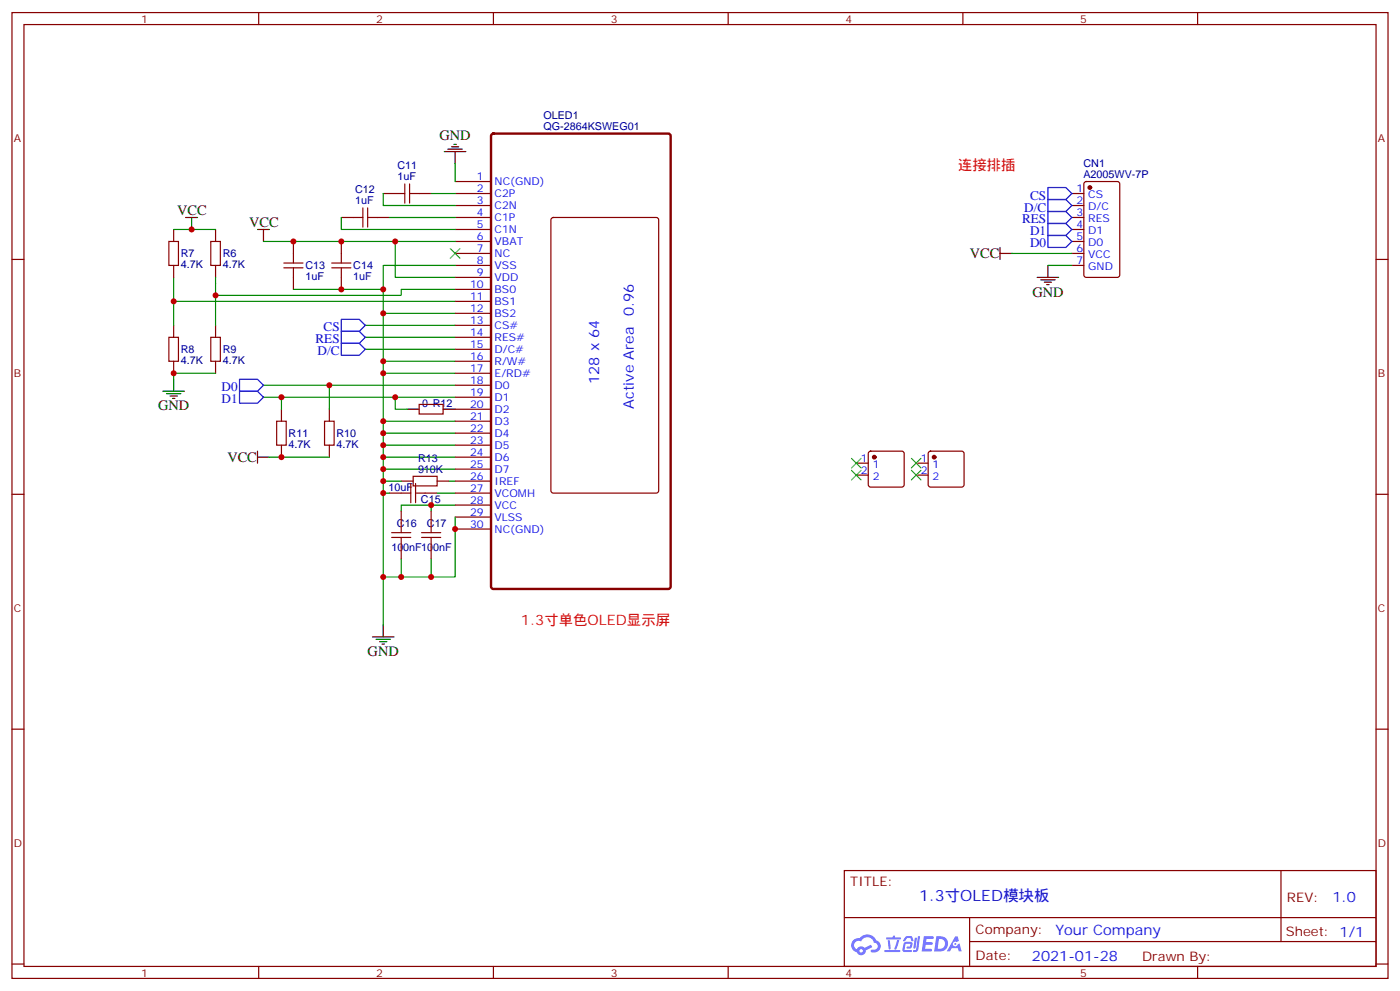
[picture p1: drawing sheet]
<svg xmlns="http://www.w3.org/2000/svg" width="412mm" height="292mm" viewBox="0 0 412 292" stroke-linecap="round" stroke-linejoin="round" font-family="sans-serif">
<g fill="none" stroke="#870000" stroke-width=".35">
<path d="M3.5 3.7h405.4v284.3h-405.4zM7.1 7.2h398.2v277.3h-398.2zM76.2 3.7v3.5M145.3 3.7v3.5M214.5 3.7v3.5M283.6 3.7v3.5M352.8 3.7v3.5M3.5 76.4h3.6M405.3 76.4h3.6M3.5 145.5h3.6M405.3 145.5h3.6M3.5 214.7h3.6"/>
<path d="M405.3 214.7h3.6M248.7 256.3h156.6v28.2h-156.6zM377.3 256.3v20.9M248.7 270.1h156.5M285.6 277.2h119.6M285.6 270.1v14.2M3.5 283.8h3.6M76.2 284.5v3.5M145.3 284.5v3.5M214.5 284.5v3.5M283.6 284.5v3.5M352.8 284.5v3.5"/>
<path d="M405.3 283.8h3.6"/>
</g>
<g fill="#5487ff">
<path d="M272.1 275.6h2.6l.3 .2-.1 .6h-2l-.1 1h1.6l.4 .4-.4 .3h-1.7l-.2 1.2 1.8 .1 .3 .3-.2 .4h-2.9z"/>
<path d="M281.4 275.7h.7l.4 1.3-.7 .3a.74 .74 0 0 0-1.1 .3 .74 .74 0 0 0 .5 1.1 .74 .74 0 0 0 .9-.7l.5-.3 .7 2.4h-.9l-.2-1h-1.9l-.5 1h-.9z"/>
<path d="M269.5 276.1h.6l-.4 2.9a.31 .31 0 0 1-.3 .3 .31 .31 0 0 1-.3-.3z"/>
<path d="M270.4 275.6h.6l-.5 4a.89 .89 0 0 1-.7 .7 .89 .89 0 0 1-.9-.3l1-.5z"/>
<path d="M266.8 275.8l.6-.2 1.2 .1 .5 1.3-.6 .1-.4-.9-1 .1a.95 .95 0 0 1-1 .8l-.1-.2z"/>
<path d="M266.4 277.5l1.8-.2a1.04 1.04 0 0 1 .6 1.1 1.04 1.04 0 0 1-.8 .9h-.7a.29 .29 0 0 1-.3-.4 .29 .29 0 0 1 .3-.2h.7l.2-.8h-1.4l-.4 1.7 1.9 .1a.29 .29 0 0 1 .3 .3 .29 .29 0 0 1-.3 .3h-2l-.4-.3 .2-2.1z"/>
<path d="M260.5 279.7h4.4a.3 .3 0 0 1 .3 .3 .3 .3 0 0 1-.3 .3h-4.3z"/>
<path d="M264.3 276.8h.6l-.5 1.6a1.02 1.02 0 0 1-.7 1.2l-.2-.3z"/>
<path d="M261.5 276.8h.6l.3 2.4-.3 .3-.3-.2z"/>
<path d="M261.1 276h1.9l.2-.5h.5l-.1 .5h1.5a.29 .29 0 0 1 .3 .3 .29 .29 0 0 1-.3 .3h-3.9z"/>
<path d="M275.8 275.6l-.6 4.5h1.4a2.27 2.27 0 0 0 2.7-2.3 2.27 2.27 0 0 0-2.7-2.2zM276.6 276.4a1.5 1.5 0 0 1 1.8 1.6 1.5 1.5 0 0 1-1.9 1.3h-.3z"/>
<path d="M251.4 276.8a2.09 2.09 0 0 0 1 3.5 1.37 1.37 0 0 0 1.5 .9 1.37 1.37 0 0 0 1.1-1.4l2-1-.5-.7-1.8 1a1.4 1.4 0 0 0-2.3 .4 1.32 1.32 0 0 1-.6-1.9 1.32 1.32 0 0 1 1.9-.4 2.02 2.02 0 0 1 2-1.3 2.02 2.02 0 0 1 1.8 1.6 1.09 1.09 0 0 1 1.1 1.4 1.09 1.09 0 0 1-1.6 .7 .41 .41 0 0 0-.5 .3 .41 .41 0 0 0 .4 .5 1.89 1.89 0 0 0 2.4-1.2 1.89 1.89 0 0 0-1.2-2.4 2.98 2.98 0 0 0-5-.6l-1 .1zM253.2 279.9a.52 .52 0 0 1 1 0 .52 .52 0 0 1-1 0z"/>
<circle cx="281.4" cy="277.9" r=".28"/>
</g>
<path d="M144.9 39.5l.4-.2h51.5l.7 .5 .1 132.9-.5 .6-51.8 .1-.6-.5-.1-132.9z" fill="none" stroke="#870000" stroke-width=".71"/>
<g fill="none" stroke="#870000" stroke-width=".35">
<path d="M112.9 57h3.5M123.5 57h3.5M134.1 53.4h10.5M134.1 57h10.5M315.7 57h3.6M319.5 53.7l.5-.3h9.1l.7 .5v27.1l-.4 .6-9.4 .1-.7-.5v-27zM51.2 67.6v3.5M51.2 78.1v3.6M63.5 67.6v3.5M63.5 78.1v3.6M86.4 71.1v3.5M100.5 64h3.6"/>
<path d="M100.5 71.1v3.5M111.1 64h3.6M134.1 60.5h10.5M134.1 64h10.5M134.1 67.6h10.5M134.1 71.1h10.5M134.1 74.6h10.5M134.1 78.1h10.5M162.5 64.2l.5-.2h30.3l.7 .5v80l-.4 .6-30.6 .1-.7-.5v-80zM315.7 60.5h3.6M315.7 64h3.6M315.7 67.6h3.6"/>
<path d="M315.7 71.1h3.6M315.7 74.6h3.6M315.7 78.1h3.6M51.2 95.8v3.5M63.5 95.8v3.5M86.4 81.7v3.5M100.5 81.7v3.5M134.1 81.7h10.5M134.1 85.2h10.5M134.1 88.7h10.5M134.1 92.3h10.5M134.1 95.8h10.5"/>
<path d="M134.1 99.3h10.5M51.2 106.4v3.5M63.5 106.4v3.5M123.5 119.1h7v2.8h-7zM134.1 102.8h10.5M134.1 106.4h10.5M134.1 109.9h10.5M134.1 113.4h10.5M134.1 116.9h10.5M82.9 120.5v3.5M82.9 131.1v3.5M97 120.5v3.5"/>
<path d="M97 131.1v3.5M134.1 120.5h10.5M134.1 124h10.5M134.1 127.5h10.5M134.1 131.1h10.5M134.1 134.6h10.5M134.1 138.1h10.5M252.2 136.3h3.6M252.2 139.9h3.6M256 133l.5-.2h9.1l.5 .2 .2 .5v9.2l-.2 .5-.5 .2h-9.1l-.5-.2-.2-.5v-9.2zM269.9 136.3h3.5M269.9 139.9h3.5"/>
<path d="M273.6 133l.5-.2h9.2l.5 .2 .2 .5v9.2l-.2 .5-.5 .2h-9.2l-.5-.2-.2-.5v-9.2zM114.7 145.2h3.5M118.2 141.6h3.5M118.2 150.5v3.5M125.2 145.2h3.6M127 150.5v3.5M128.8 141.6h3.5M134.1 141.6h10.5M134.1 145.2h10.5M134.1 148.7h10.5M134.1 152.2h10.5M134.1 155.8h10.5"/>
<path d="M118.2 161v3.6M127 161v3.6"/>
</g>
<g fill="none" stroke="#000" stroke-width=".35">
<path d="M130.9 44.6h6.3M131.9 43.9h4.3M133 43.2h2.1M133.7 42.5h.7M134.1 44.6v3.6M54.7 64h3.5M56.4 64v3.6M75.8 67.6h3.6M77.6 67.6v3.5M294.6 74.6h3.5M294.6 72.8v3.6M308.7 78.1v3.6"/>
<path d="M305.5 81.7h6.4M306.6 82.4h4.2M307.6 83.1h2.1M308.3 83.8h.7M48 115.2h6.3M49 115.9h4.3M50.1 116.6h2.1M50.8 117.3h.7M51.2 111.7v3.5M75.8 134.6h3.6M75.8 132.8v3.5M119.9 120.5h3.6"/>
<path d="M130.5 120.5h3.6M109.7 187.5h6.4M110.8 188.2h4.2M111.8 188.9h2.1M112.5 189.6h.7M112.9 184v3.5"/>
</g>
<g fill="none" stroke="#008700" stroke-width=".35">
<path d="M112.9 57v3.5h21.2M127 57h7.1M134.1 48.2v5.2M51.2 67.6h12.3M77.6 71.1h38.8M100.5 64v3.6h33.6M114.7 64h19.4M134.1 71.1h-17.7v10.6h17.7M134.1 78.1h-21.2v105.9M298.1 74.6h17.6M308.7 78.1h7M51.2 81.7v7h82.9"/>
<path d="M51.2 88.7v7.1M63.5 81.7v5.3h54.7v-1.8h15.9M63.5 87v8.8M86.4 85.2h26.5M107.6 95.8h26.5M107.6 99.3h26.5M112.9 92.3h21.2M63.5 109.9h-12.3v1.8M77.6 113.4h56.5M77.6 116.9h56.5M82.9 116.9v3.6M97 113.4v7.1"/>
<path d="M107.6 102.8h26.5M112.9 106.4h21.2M112.9 109.9h21.2M116.4 116.9v3.6h3.5M79.4 134.6h17.6M112.9 124h21.2M112.9 127.5h21.2M112.9 131.1h21.2M112.9 134.6h21.2M112.9 138.1h21.2M112.9 141.6h5.3M112.9 145.2h1.8"/>
<path d="M127 148.7h-8.8v1.8M128.8 145.2h5.3M132.3 141.6h1.8M134.1 148.7h-7.1v1.8M134.1 152.2v17.7h-7.1M118.2 164.6v5.3M127 164.6v5.3h-14.1"/>
</g>
<g fill="none" stroke="#a10000" stroke-width=".35">
<path d="M116.4 57h2.8M119.2 54.2v5.6M120.6 57h2.9M120.6 54.2v5.6M49.7 71.1h2.9v7h-2.9zM62.1 71.1h2.8v7h-2.8zM83.6 78.8h5.7M83.6 77.4h5.7M86.4 74.6v2.8M86.4 78.8v2.9M97.7 78.8h5.7M97.7 77.4h5.7"/>
<path d="M100.5 74.6v2.8M100.5 78.8v2.9M104.1 64h2.8M106.9 61.2v5.7M108.3 64h2.8M108.3 61.2v5.7M49.7 99.3h2.9v7.1h-2.9zM62.1 99.3h2.8v7.1h-2.8zM81.5 124h2.8v7.1h-2.8zM95.6 124h2.8v7.1h-2.8zM115.4 158.2h5.6M115.4 156.8h5.6"/>
<path d="M118.2 145.2h2.8M118.2 154v2.8M118.2 158.2v2.8M121 142.3v5.7M121.7 140.2h7.1v2.9h-7.1zM122.4 142.3v5.7M122.4 145.2h2.8M124.2 158.2h5.6M124.2 156.8h5.6M127 154v2.8M127 158.2v2.8"/>
</g>
<path d="M308.7 55.2h5.3l1.7 1.8-1.7 1.7h-5.3zM308.7 58.7h5.3l1.7 1.8-1.7 1.8h-5.3zM308.7 62.3h5.3l1.7 1.7-1.7 1.8h-5.3zM308.7 65.8h5.3l1.7 1.8-1.7 1.7h-5.3zM308.7 69.3h5.3l1.7 1.8-1.7 1.7h-5.3zM100.5 94h5.3l1.8 1.8-1.8 1.7h-5.3zM100.5 97.5h5.3l1.8 1.8-1.8 1.8h-5.3zM70.6 111.7h5.2l1.8 1.7-1.8 1.8h-5.2zM70.6 115.2h5.2l1.8 1.7-1.8 1.8h-5.2zM100.5 101.1h5.3l1.8 1.7-1.8 1.8h-5.3z" fill="none" stroke="#00f" stroke-width=".35"/>
<g fill="#870000" stroke="#870000" stroke-width=".35">
<circle cx="321" cy="55.2" r=".53"/>
<circle cx="257.5" cy="134.6" r=".53"/>
<circle cx="275.2" cy="134.6" r=".53"/>
</g>
<path d="M132.6 73.2l2.9 2.8M135.5 73.2l-2.9 2.8M250.8 134.9l2.8 2.9M250.8 138.5l2.8 2.8M253.6 134.9l-2.8 2.9M253.6 138.5l-2.8 2.8M268.5 134.9l2.8 2.9M268.5 138.5l2.8 2.8M271.3 134.9l-2.8 2.9M271.3 138.5l-2.8 2.8" fill="none" stroke="#3c3" stroke-width=".35"/>
<g fill="#c00">
<circle cx="116.4" cy="71.1" r=".88"/>
<circle cx="100.5" cy="71.1" r=".88"/>
<circle cx="86.4" cy="71.1" r=".88"/>
<circle cx="112.9" cy="85.2" r=".88"/>
<circle cx="100.5" cy="85.2" r=".88"/>
<circle cx="112.9" cy="92.3" r=".88"/>
<circle cx="51.2" cy="88.7" r=".88"/>
<circle cx="63.5" cy="87" r=".88"/>
<circle cx="56.4" cy="67.6" r=".88"/>
<circle cx="51.2" cy="109.9" r=".88"/>
<circle cx="112.9" cy="106.4" r=".88"/>
<circle cx="112.9" cy="109.9" r=".88"/>
<circle cx="97" cy="113.4" r=".88"/>
<circle cx="82.9" cy="116.9" r=".88"/>
<circle cx="82.9" cy="134.6" r=".88"/>
<circle cx="116.4" cy="116.9" r=".88"/>
<circle cx="112.9" cy="124" r=".88"/>
<circle cx="112.9" cy="127.5" r=".88"/>
<circle cx="112.9" cy="131.1" r=".88"/>
<circle cx="112.9" cy="134.6" r=".88"/>
<circle cx="112.9" cy="138.1" r=".88"/>
<circle cx="112.9" cy="141.6" r=".88"/>
<circle cx="112.9" cy="145.2" r=".88"/>
<circle cx="127" cy="148.7" r=".88"/>
<circle cx="112.9" cy="169.9" r=".88"/>
<circle cx="118.2" cy="169.9" r=".88"/>
<circle cx="127" cy="169.9" r=".88"/>
<circle cx="134.1" cy="155.8" r=".88"/>
</g>
<text font-size="4.6" fill="#00f" x="270.8" y="265.3">1.3寸OLED模块板</text>
<g font-size="4.2">
<text x="129.5" y="41.3">GND</text>
<text x="52.2" y="63.3">VCC</text>
<text x="73.4" y="66.9">VCC</text>
<text x="285.7" y="76">VCC</text>
<text x="304.1" y="87.3">GND</text>
<text x="46.6" y="120.8">GND</text>
<text x="67" y="136">VCC</text>
<text x="108.3" y="193.1">GND</text>
</g>
<g font-size="4.2" fill="#f00">
<text x="282.2" y="49.9">连接排插</text>
<text x="153.5" y="184">1.3寸单色OLED显示屏</text>
</g>
<g font-size="4.2" fill="#00f">
<text x="186.7" y="93.1" transform="rotate(-90 186.7 93.1)">0.96</text>
<text x="176.5" y="113" transform="rotate(-90 176.5 113)">128 x 64</text>
<text x="186.7" y="120.3" transform="rotate(-90 186.7 120.3)">Active Area</text>
<text x="392.5" y="265.6">1.0</text>
<text x="310.9" y="275.1">Your Company</text>
<text x="304" y="282.9">2021-01-28</text>
</g>
<g font-size="3.9" fill="#00f">
<text x="303.5" y="58.7">CS</text>
<text x="301.1" y="65.8">RES</text>
<text x="301.7" y="62.3">D/C</text>
<text x="303.4" y="69.3">D1</text>
<text x="303.4" y="72.8">D0</text>
<text x="92.9" y="101.1">RES</text>
<text x="95.3" y="97.5">CS</text>
<text x="93.6" y="104.6">D/C</text>
<text x="65.3" y="115.2">D0</text>
<text x="65.3" y="118.7">D1</text>
</g>
<g font-size="3.9" fill="#800">
<text x="250.5" y="260.9">TITLE:</text>
<text x="379.1" y="265.6">REV:</text>
<text x="287.4" y="275.1">Company:</text>
<text x="378.7" y="275.7">Sheet: 1/1</text>
<text x="287.4" y="282.8">Date:</text>
<text x="336.4" y="282.8">Drawn By:</text>
</g>
<g font-size="3.2" fill="#800">
<text x="41.6" y="6.7">1</text>
<text x="110.8" y="6.7">2</text>
<text x="179.9" y="6.7">3</text>
<text x="249.1" y="6.7">4</text>
<text x="318.2" y="6.7">5</text>
<text x="4.1" y="41.8">A</text>
<text x="405.9" y="41.8">A</text>
<text x="4.1" y="110.9">B</text>
<text x="405.9" y="110.9">B</text>
<text x="4.1" y="180.1">C</text>
<text x="405.9" y="180.1">C</text>
<text x="4.1" y="249.2">D</text>
<text x="405.9" y="249.2">D</text>
<text x="41.6" y="287.5">1</text>
<text x="110.8" y="287.5">2</text>
<text x="179.9" y="287.5">3</text>
<text x="249.1" y="287.5">4</text>
<text x="318.2" y="287.5">5</text>
</g>
<g font-size="3.2" fill="#000080">
<text x="160.1" y="35.1">OLED1</text>
<text x="160.1" y="38.3">QG-2864KSWEG01</text>
<text x="117.1" y="53.1">1uF</text>
<text x="117.1" y="49.9">C11</text>
<text x="319.1" y="52.3">A2005WV-7P</text>
<text x="319.1" y="49.1">CN1</text>
<text x="104.6" y="56.9">C12</text>
<text x="104.6" y="60.1">1uF</text>
<text x="53.3" y="75.8">R7</text>
<text x="65.6" y="75.8">R6</text>
<text x="53.3" y="78.9">4.7K</text>
<text x="65.6" y="78.9">4.7K</text>
<text x="90" y="82.5">1uF</text>
<text x="90" y="79.3">C13</text>
<text x="104.1" y="82.5">1uF</text>
<text x="104.1" y="79.3">C14</text>
<text x="53.3" y="107.2">4.7K</text>
<text x="53.3" y="104">R8</text>
<text x="65.6" y="107.2">4.7K</text>
<text x="65.6" y="104">R9</text>
<text x="124.3" y="119.9">0 R12</text>
<text x="85" y="131.9">4.7K</text>
<text x="85" y="128.7">R11</text>
<text x="99.1" y="131.9">4.7K</text>
<text x="99.1" y="128.7">R10</text>
<text x="123.1" y="136">R13</text>
<text x="123.1" y="139.2">910K</text>
<text x="114.4" y="144.5">10uF</text>
<text x="124" y="148.1">C15</text>
<text x="116.9" y="155.1">C16</text>
<text x="125.7" y="155.1">C17</text>
<text x="115.3" y="162.2">100nF100nF</text>
</g>
<g font-size="3.2" fill="#00f">
<text x="140.5" y="53.1">1</text>
<text x="140.5" y="56.6">2</text>
<text x="145.7" y="54.5">NC(GND)</text>
<text x="145.7" y="58">C2P</text>
<text x="317.1" y="56.6">1</text>
<text x="320.6" y="58.4">CS</text>
<text x="140.5" y="60.1">3</text>
<text x="140.5" y="63.7">4</text>
<text x="145.7" y="61.6">C2N</text>
<text x="145.7" y="65.1">C1P</text>
<text x="317.1" y="60.1">2</text>
<text x="317.1" y="63.7">3</text>
<text x="320.6" y="61.9">D/C</text>
<text x="320.6" y="65.4">RES</text>
<text x="140.5" y="67.2">5</text>
<text x="140.5" y="70.7">6</text>
<text x="145.7" y="68.6">C1N</text>
<text x="317.1" y="67.2">4</text>
<text x="317.1" y="70.7">5</text>
<text x="320.6" y="69">D1</text>
<text x="140.5" y="74.3">7</text>
<text x="140.5" y="77.8">8</text>
<text x="145.7" y="72.1">VBAT</text>
<text x="145.7" y="75.7">NC</text>
<text x="317.1" y="74.3">6</text>
<text x="317.1" y="77.8">7</text>
<text x="320.6" y="72.5">D0</text>
<text x="320.6" y="76">VCC</text>
<text x="140.5" y="81.3">9</text>
<text x="145.7" y="79.2">VSS</text>
<text x="145.7" y="82.7">VDD</text>
<text x="320.6" y="79.6">GND</text>
<text x="138.5" y="84.8">10</text>
<text x="138.5" y="88.4">11</text>
<text x="145.7" y="86.3">BS0</text>
<text x="145.7" y="89.8">BS1</text>
<text x="138.5" y="91.9">12</text>
<text x="138.5" y="95.4">13</text>
<text x="145.7" y="93.3">BS2</text>
<text x="138.5" y="99">14</text>
<text x="145.7" y="96.8">CS#</text>
<text x="145.7" y="100.4">RES#</text>
<text x="138.5" y="102.5">15</text>
<text x="138.5" y="106">16</text>
<text x="145.7" y="103.9">D/C#</text>
<text x="145.7" y="107.4">R/W#</text>
<text x="138.5" y="109.5">17</text>
<text x="138.5" y="113.1">18</text>
<text x="145.7" y="110.9">E/RD#</text>
<text x="138.5" y="116.6">19</text>
<text x="145.7" y="114.5">D0</text>
<text x="145.7" y="118">D1</text>
<text x="138.5" y="120.1">20</text>
<text x="138.5" y="123.6">21</text>
<text x="145.7" y="121.5">D2</text>
<text x="145.7" y="125.1">D3</text>
<text x="138.5" y="127.2">22</text>
<text x="138.5" y="130.7">23</text>
<text x="145.7" y="128.6">D4</text>
<text x="138.5" y="134.2">24</text>
<text x="138.5" y="137.8">25</text>
<text x="145.7" y="132.1">D5</text>
<text x="145.7" y="135.6">D6</text>
<text x="253.6" y="136">1</text>
<text x="257.1" y="137.8">1</text>
<text x="271.2" y="136">1</text>
<text x="274.7" y="137.8">1</text>
<text x="138.5" y="141.3">26</text>
<text x="145.7" y="139.2">D7</text>
<text x="145.7" y="142.7">IREF</text>
<text x="253.6" y="139.5">2</text>
<text x="257.1" y="141.3">2</text>
<text x="271.2" y="139.5">2</text>
<text x="274.7" y="141.3">2</text>
<text x="138.5" y="144.8">27</text>
<text x="138.5" y="148.3">28</text>
<text x="145.7" y="146.2">VCOMH</text>
<text x="145.7" y="149.8">VCC</text>
<text x="138.5" y="151.9">29</text>
<text x="138.5" y="155.4">30</text>
<text x="145.7" y="153.3">VLSS</text>
<text x="145.7" y="156.8">NC(GND)</text>
</g>
</svg>
